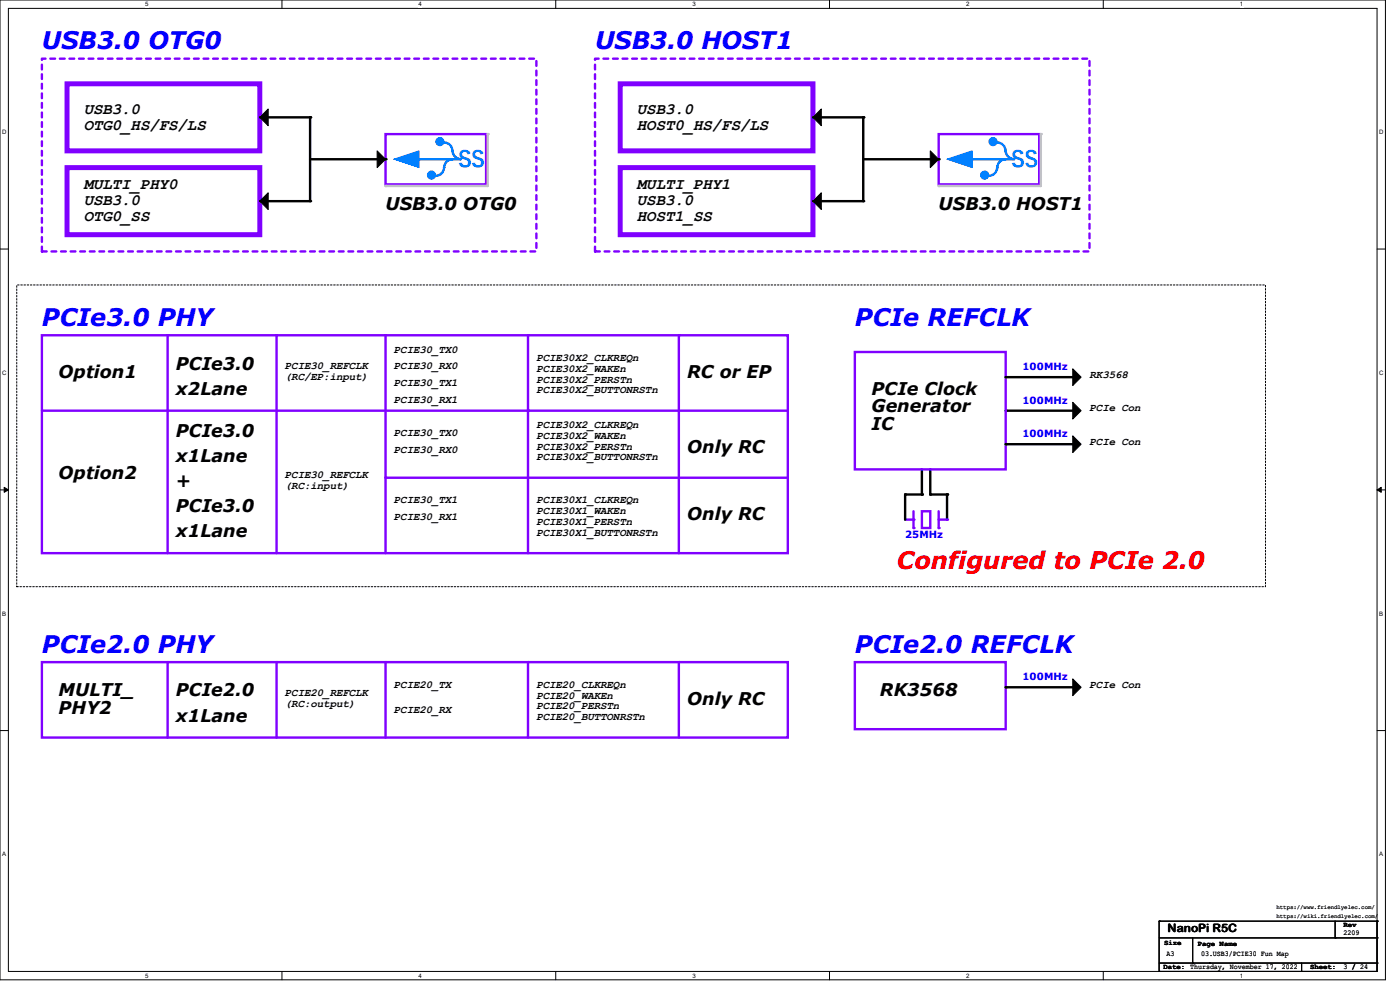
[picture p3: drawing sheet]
<svg xmlns="http://www.w3.org/2000/svg" width="297mm" height="210mm" viewBox="0 0 297 210" stroke-linecap="round" stroke-linejoin="round" font-family="sans-serif">
<path d="M0 0h293.9v207.9h-293.9zM1.8 1.8h290.3v204.3h-290.3z" fill="none" stroke="#000" stroke-width=".21"/>
<g fill="#fff">
<path d="M30.8 .2h.7v1.4h-.7z"/>
<path d="M30.8 206.2h.7v1.4h-.7z"/>
</g>
<path d="M59.8 0v1.8M59.8 206.1v1.8" fill="none" stroke="#000" stroke-width=".21"/>
<g fill="#fff">
<path d="M88.8 .2h.7v1.4h-.7z"/>
<path d="M88.8 206.2h.7v1.4h-.7z"/>
</g>
<path d="M117.9 0v1.8M117.9 206.1v1.8" fill="none" stroke="#000" stroke-width=".21"/>
<g fill="#fff">
<path d="M146.9 .2h.7v1.4h-.7z"/>
<path d="M146.9 206.2h.7v1.4h-.7z"/>
</g>
<path d="M176 0v1.8M176 206.1v1.8" fill="none" stroke="#000" stroke-width=".21"/>
<g fill="#fff">
<path d="M205 .2h.7v1.4h-.7z"/>
<path d="M205 206.2h.7v1.4h-.7z"/>
</g>
<path d="M234.1 0v1.8M234.1 206.1v1.8" fill="none" stroke="#000" stroke-width=".21"/>
<g fill="#fff">
<path d="M263.1 .2h.6v1.4h-.6z"/>
<path d="M263.1 206.2h.6v1.4h-.6z"/>
<path d="M.5 27.3h.9v1.4h-.9z"/>
<path d="M292.6 27.3h.9v1.4h-.9z"/>
<path d="M.5 78.4h.9v1.4h-.9z"/>
<path d="M292.6 78.4h.9v1.4h-.9z"/>
</g>
<path d="M0 52.8h1.8M292.1 52.8h1.8" fill="none" stroke="#000" stroke-width=".21"/>
<g fill="#fff">
<path d="M.5 129.5h.8v1.4h-.8z"/>
<path d="M292.6 129.5h.8v1.4h-.8z"/>
</g>
<path d="M0 103.9h1.8M292.1 103.9h1.8" fill="none" stroke="#000" stroke-width=".21"/>
<path d="M.9 103.4l.9 .5-.9 .5zM292.1 103.9l.9-.5v1z" fill="#000" stroke="#000" stroke-width=".21"/>
<g fill="#fff">
<path d="M.5 180.5h.8v1.4h-.8z"/>
<path d="M292.6 180.5h.8v1.4h-.8z"/>
</g>
<path d="M0 155h1.8M292.1 155h1.8" fill="none" stroke="#000" stroke-width=".21"/>
<path d="M8.9 140.5h158.2v16h-158.2zM35.6 140.5v16" fill="none" stroke="#7f00ff" stroke-width=".51"/>
<circle cx="35.6" cy="140.5" r=".25" fill="#7f00ff"/>
<path d="M81.8 140.5v16" fill="none" stroke="#7f00ff" stroke-width=".51"/>
<circle cx="81.8" cy="140.5" r=".25" fill="#7f00ff"/>
<path d="M112 140.5v16" fill="none" stroke="#7f00ff" stroke-width=".51"/>
<circle cx="112" cy="140.5" r=".25" fill="#7f00ff"/>
<path d="M144 140.5v16" fill="none" stroke="#7f00ff" stroke-width=".51"/>
<circle cx="144" cy="140.5" r=".25" fill="#7f00ff"/>
<path d="M58.7 140.5v16" fill="none" stroke="#7f00ff" stroke-width=".51"/>
<circle cx="58.7" cy="140.5" r=".25" fill="#7f00ff"/>
<path d="M126.2 12.4h104.9v40.9h-104.9z" fill="none" stroke="#7f00ff" stroke-width=".51" stroke-dasharray="1 1"/>
<path d="M14.2 17.8h40.9v14.2h-40.9z" fill="none" stroke="#7f00ff" stroke-width="1.1"/>
<circle cx="93.3" cy="30" r=".87" fill="#007fff" stroke="#007fff" stroke-width=".21"/>
<path d="M88.9 33.8h8.9M94.2 35.6a1.76 1.76 0 0 1-1.7 1.7M94.2 30.2a1.76 1.76 0 0 1 1.8 1.8M96 32a1.76 1.76 0 0 0 1.8 1.7M96 33.8a1.76 1.76 0 0 0-1.8 1.8" fill="none" stroke="#007fff" stroke-width=".51"/>
<path d="M81.8 28.4h21.3v10.7h-21.3z" fill="none" stroke="#7f00ff" stroke-width=".51"/>
<circle cx="88.9" cy="33.8" r=".25" fill="#007fff"/>
<path d="M83.6 33.8l5.3-1.8v3.6l-5.3-1.8h1.7z" fill-rule="evenodd" fill="#007fff" stroke="#007fff" stroke-width=".21"/>
<path d="M103.5 28.4v11.1" fill="none" stroke="#c0c0c0" stroke-width=".51"/>
<circle cx="103.5" cy="28.4" r=".25" fill="#c0c0c0"/>
<path d="M81.8 39.5h21.7" fill="none" stroke="#c0c0c0" stroke-width=".51"/>
<circle cx="81.8" cy="39.5" r=".25" fill="#c0c0c0"/>
<path d="M131.6 17.8h40.9v14.2h-40.9zM14.2 35.6h40.9v14.2h-40.9z" fill="none" stroke="#7f00ff" stroke-width="1.1"/>
<path d="M55.1 24.9h10.7v17.8h-10.7M65.8 33.8h16" fill="none" stroke="#000" stroke-width=".51"/>
<g fill="#000">
<circle cx="65.8" cy="24.9" r=".25"/>
<circle cx="81.8" cy="33.8" r=".25"/>
<circle cx="65.8" cy="42.7" r=".25"/>
</g>
<g fill="#000" stroke="#000" stroke-width=".21">
<path d="M55.1 24.9l1.8-1.8v3.6z" fill-rule="evenodd"/>
<path d="M80 32l1.8 1.8-1.8 1.8z" fill-rule="evenodd"/>
<path d="M55.1 42.7l1.8-1.8v3.5z" fill-rule="evenodd"/>
</g>
<circle cx="210.7" cy="30" r=".87" fill="#007fff" stroke="#007fff" stroke-width=".21"/>
<path d="M206.2 33.8h8.9M211.5 35.6a1.76 1.76 0 0 1-1.7 1.7M211.6 30.2a1.76 1.76 0 0 1 1.7 1.8M213.4 32a1.76 1.76 0 0 0 1.7 1.7M213.4 33.8a1.76 1.76 0 0 0-1.8 1.8" fill="none" stroke="#007fff" stroke-width=".51"/>
<path d="M199.1 28.4h21.4v10.7h-21.4z" fill="none" stroke="#7f00ff" stroke-width=".51"/>
<circle cx="206.2" cy="33.8" r=".25" fill="#007fff"/>
<path d="M200.9 33.8l5.3-1.8v3.6l-5.3-1.8h1.8z" fill-rule="evenodd" fill="#007fff" stroke="#007fff" stroke-width=".21"/>
<path d="M220.8 28.4v11.1" fill="none" stroke="#c0c0c0" stroke-width=".51"/>
<circle cx="220.8" cy="28.4" r=".25" fill="#c0c0c0"/>
<path d="M199.1 39.5h21.7" fill="none" stroke="#c0c0c0" stroke-width=".51"/>
<circle cx="199.1" cy="39.5" r=".25" fill="#c0c0c0"/>
<path d="M131.6 35.6h40.9v14.2h-40.9z" fill="none" stroke="#7f00ff" stroke-width="1.1"/>
<path d="M172.5 24.9h10.6v17.8h-10.6M183.1 33.8h16M197.4 99.6v5.3M213.4 87.1h14.2M213.4 145.8h14.2" fill="none" stroke="#000" stroke-width=".51"/>
<g fill="#000">
<circle cx="183.1" cy="24.9" r=".25"/>
<circle cx="199.1" cy="33.8" r=".25"/>
<circle cx="183.1" cy="42.7" r=".25"/>
<circle cx="213.4" cy="87.1" r=".25"/>
<circle cx="197.4" cy="104.9" r=".25"/>
<circle cx="213.4" cy="145.8" r=".25"/>
</g>
<g fill="#000" stroke="#000" stroke-width=".21">
<path d="M172.5 24.9l1.7-1.8v3.6z" fill-rule="evenodd"/>
<path d="M197.4 32l1.7 1.8-1.7 1.8z" fill-rule="evenodd"/>
<path d="M172.5 42.7l1.7-1.8v3.5z" fill-rule="evenodd"/>
<path d="M227.6 144l1.8 1.8-1.8 1.8z" fill-rule="evenodd"/>
</g>
<path d="M8.9 12.4h104.9v40.9h-104.9z" fill="none" stroke="#7f00ff" stroke-width=".51" stroke-dasharray="1 1"/>
<path d="M192 110.2h1.8M181.4 140.5h32v14.2h-32z" fill="none" stroke="#7f00ff" stroke-width=".51"/>
<g fill="#007fff" stroke="#007fff" stroke-width=".21">
<circle cx="91.5" cy="37.1" r=".87"/>
<circle cx="208.9" cy="37.1" r=".87"/>
</g>
<circle cx="193.8" cy="110.2" r=".25" fill="#7f00ff"/>
<path d="M193.8 108.5v3.5" fill="none" stroke="#7f00ff" stroke-width=".51"/>
<circle cx="193.8" cy="112" r=".25" fill="#7f00ff"/>
<path d="M195.6 99.6v5.3h-3.6v5.3M197.4 104.9h3.5v5.3" fill="none" stroke="#000" stroke-width=".51"/>
<g fill="#000">
<circle cx="192" cy="104.9" r=".25"/>
<circle cx="195.6" cy="104.9" r=".25"/>
<circle cx="200.9" cy="104.9" r=".25"/>
</g>
<path d="M195.6 108.5h1.8v3.5h-1.8zM199.1 110.2h1.8" fill="none" stroke="#7f00ff" stroke-width=".51"/>
<circle cx="200.9" cy="110.2" r=".25" fill="#7f00ff"/>
<path d="M199.1 108.5v3.5" fill="none" stroke="#7f00ff" stroke-width=".51"/>
<circle cx="199.1" cy="112" r=".25" fill="#7f00ff"/>
<path d="M144 71.1v46.2" fill="none" stroke="#7f00ff" stroke-width=".51"/>
<circle cx="144" cy="71.1" r=".25" fill="#7f00ff"/>
<path d="M35.6 71.1v46.2" fill="none" stroke="#7f00ff" stroke-width=".51"/>
<circle cx="35.6" cy="71.1" r=".25" fill="#7f00ff"/>
<path d="M8.9 87.1h103.1" fill="none" stroke="#7f00ff" stroke-width=".51"/>
<circle cx="112" cy="87.1" r=".25" fill="#7f00ff"/>
<path d="M8.9 71.1h158.2v46.2h-158.2zM81.8 71.1v46.2" fill="none" stroke="#7f00ff" stroke-width=".51"/>
<circle cx="81.8" cy="71.1" r=".25" fill="#7f00ff"/>
<path d="M112 87.1h55.1" fill="none" stroke="#7f00ff" stroke-width=".51"/>
<circle cx="112" cy="87.1" r=".25" fill="#7f00ff"/>
<path d="M112 71.1v46.2" fill="none" stroke="#7f00ff" stroke-width=".51"/>
<circle cx="112" cy="71.1" r=".25" fill="#7f00ff"/>
<path d="M81.8 101.3h85.3" fill="none" stroke="#7f00ff" stroke-width=".51"/>
<circle cx="81.8" cy="101.3" r=".25" fill="#7f00ff"/>
<path d="M58.7 71.1v46.2" fill="none" stroke="#7f00ff" stroke-width=".51"/>
<circle cx="58.7" cy="71.1" r=".25" fill="#7f00ff"/>
<path d="M181.4 74.7h32v24.9h-32z" fill="none" stroke="#7f00ff" stroke-width=".51"/>
<path d="M213.4 94.2h14.2M213.4 80h14.2" fill="none" stroke="#000" stroke-width=".51"/>
<g fill="#000">
<circle cx="213.4" cy="94.2" r=".25"/>
<circle cx="213.4" cy="80" r=".25"/>
</g>
<g fill="#000" stroke="#000" stroke-width=".21">
<path d="M227.6 92.5l1.8 1.7-1.8 1.8z" fill-rule="evenodd"/>
<path d="M227.6 78.2l1.8 1.8-1.8 1.8z" fill-rule="evenodd"/>
<path d="M227.6 85.3l1.8 1.8-1.8 1.8z" fill-rule="evenodd"/>
</g>
<path d="M3.6 60.5h264.9v64h-264.9z" fill="none" stroke="#000" stroke-width=".21" stroke-dasharray=".3 .3"/>
<g fill="none" stroke="#000" stroke-width=".21">
<path d="M245.9 195.4h.1M245.9 199h46.2M245.9 195.4v10.7M245.9 195.4h46.2M253 199v5.3M283.3 199h.1M283.3 195.4v3.6M292.1 199h.1M292.1 195.4h.1M292.1 195.4v10.7h-46.2M245.9 206.1h.1M245.9 204.3h46.2"/>
<path d="M253 204.3h.1M256.6 204.3h.1M276.1 206.1h.1M276.1 204.3v1.8M292.1 204.3h.1"/>
</g>
<g font-size="5.1" fill="#00f">
<text x="8.9" y="10.5">USB3.0 OTG0</text>
<text x="126.2" y="10.5">USB3.0 HOST1</text>
<text x="8.9" y="69.1">PCIe3.0 PHY</text>
<text x="181.4" y="69.1">PCIe REFCLK</text>
<text x="8.9" y="138.5">PCIe2.0 PHY</text>
<text x="181.4" y="138.5">PCIe2.0 REFCLK</text>
</g>
<g font-size="5.1" fill="#007fff">
<text x="97.2" y="35.3">SS</text>
<text x="214.6" y="35.3">SS</text>
</g>
<text font-size="5.1" fill="#f00" x="190.2" y="120.7">Configured to PCIe 2.0</text>
<g font-size="3.7">
<text x="81.8" y="44.6">USB3.0 OTG0</text>
<text x="199.1" y="44.6">USB3.0 HOST1</text>
<text x="12.4" y="80.2">Option1</text>
<text x="37.3" y="83.7">x2Lane</text>
<text x="37.3" y="78.4">PCIe3.0</text>
<text x="145.8" y="80.2">RC or EP</text>
<text x="184.9" y="83.7">PCIe Clock</text>
<text x="184.9" y="87.5">Generator</text>
<text x="37.3" y="92.6">PCIe3.0</text>
<text x="184.9" y="91.2">IC</text>
<text x="12.4" y="101.5">Option2</text>
<text x="37.3" y="98">x1Lane</text>
<text x="145.8" y="96.2">Only RC</text>
<text x="37.3" y="103.3">+</text>
<text x="37.3" y="114">x1Lane</text>
<text x="37.3" y="108.6">PCIe3.0</text>
<text x="145.8" y="110.4">Only RC</text>
<text x="12.4" y="147.7">MULTI_</text>
<text x="37.3" y="147.7">PCIe2.0</text>
<text x="145.8" y="149.5">Only RC</text>
<text x="186.7" y="147.7">RK3568</text>
<text x="12.4" y="151.5">PHY2</text>
<text x="37.3" y="153.1">x1Lane</text>
</g>
<g font-size="3.3">
<text x="17.8" y="24.2">USB3.0</text>
<text x="17.8" y="27.5">OTG0_HS/FS/LS</text>
<text x="135.1" y="24.2">USB3.0</text>
<text x="135.1" y="27.5">HOST0_HS/FS/LS</text>
<text x="17.8" y="40.2">MULTI_PHY0</text>
<text x="135.1" y="40.2">MULTI_PHY1</text>
<text x="17.8" y="43.5">USB3.0</text>
<text x="17.8" y="46.9">OTG0_SS</text>
<text x="135.1" y="43.5">USB3.0</text>
<text x="135.1" y="46.9">HOST1_SS</text>
</g>
<text font-size="2.5" x="247.7" y="197.7">NanoPi R5C</text>
<g font-size="2.3">
<text x="83.6" y="74.8">PCIE30_TX0</text>
<text x="113.8" y="76.6">PCIE30X2_CLKREQn</text>
<text x="60.5" y="78.4">PCIE30_REFCLK</text>
<text x="60.5" y="80.6">(RC/EP:input)</text>
<text x="83.6" y="78.4">PCIE30_RX0</text>
<text x="83.6" y="81.9">PCIE30_TX1</text>
<text x="113.8" y="78.9">PCIE30X2_WAKEn</text>
<text x="113.8" y="81.2">PCIE30X2_PERSTn</text>
<text x="113.8" y="83.4">PCIE30X2_BUTTONRSTn</text>
<text x="231.1" y="80.1">RK3568</text>
<text x="83.6" y="85.5">PCIE30_RX1</text>
<text x="231.1" y="87.2">PCIe Con</text>
<text x="83.6" y="92.6">PCIE30_TX0</text>
<text x="113.8" y="90.8">PCIE30X2_CLKREQn</text>
<text x="113.8" y="93.1">PCIE30X2_WAKEn</text>
<text x="113.8" y="95.4">PCIE30X2_PERSTn</text>
<text x="231.1" y="94.4">PCIe Con</text>
<text x="60.5" y="101.5">PCIE30_REFCLK</text>
<text x="83.6" y="96.1">PCIE30_RX0</text>
<text x="113.8" y="97.7">PCIE30X2_BUTTONRSTn</text>
<text x="60.5" y="103.8">(RC:input)</text>
<text x="83.6" y="106.8">PCIE30_TX1</text>
<text x="113.8" y="106.8">PCIE30X1_CLKREQn</text>
<text x="83.6" y="110.4">PCIE30_RX1</text>
<text x="113.8" y="109.1">PCIE30X1_WAKEn</text>
<text x="113.8" y="111.4">PCIE30X1_PERSTn</text>
<text x="113.8" y="113.7">PCIE30X1_BUTTONRSTn</text>
<text x="60.5" y="147.7">PCIE20_REFCLK</text>
<text x="60.5" y="150">(RC:output)</text>
<text x="83.6" y="145.9">PCIE20_TX</text>
<text x="113.8" y="145.9">PCIE20_CLKREQn</text>
<text x="113.8" y="148.2">PCIE20_WAKEn</text>
<text x="231.1" y="145.9">PCIe Con</text>
<text x="83.6" y="151.3">PCIE20_RX</text>
<text x="113.8" y="150.5">PCIE20_PERSTn</text>
<text x="113.8" y="152.8">PCIE20_BUTTONRSTn</text>
</g>
<g font-size="2.1" fill="#00f">
<text x="216.9" y="78.6">100MHz</text>
<text x="216.9" y="85.7">100MHz</text>
<text x="216.9" y="92.8">100MHz</text>
<text x="192" y="114.1">25MHz</text>
<text x="216.9" y="144.4">100MHz</text>
</g>
<g font-size="1.6">
<text x="285" y="196.7">Rev</text>
<text x="247" y="200.6">Size</text>
<text x="247.5" y="202.9">A3</text>
<text x="254.1" y="200.7">Page Name</text>
<text x="254.8" y="202.9">03.USB3/PCIE30 Fun Map</text>
<text x="285" y="198.4">2209</text>
<text x="246.8" y="205.6">Date: Thursday, November 17, 2022</text>
<text x="277.9" y="205.6">Sheet:</text>
<text x="285" y="205.5">3 / 24</text>
</g>
<g font-size="1.3">
<text x="30.8" y="1.3">5</text>
<text x="88.8" y="1.3">4</text>
<text x="146.9" y="1.3">3</text>
<text x="205" y="1.3">2</text>
<text x="263.1" y="1.3">1</text>
<text x=".5" y="28.4">D</text>
<text x="292.6" y="28.4">D</text>
<text x=".5" y="79.5">C</text>
<text x="292.6" y="79.5">C</text>
<text x=".5" y="130.6">B</text>
<text x="292.6" y="130.6">B</text>
<text x=".5" y="181.7">A</text>
<text x="292.6" y="181.7">A</text>
<text x="30.8" y="207.4">5</text>
<text x="88.8" y="207.4">4</text>
<text x="146.9" y="207.4">3</text>
<text x="205" y="207.4">2</text>
<text x="263.1" y="207.4">1</text>
</g>
<g font-size="1.2">
<text x="270.8" y="194.6">https://wiki.friendlyelec.com/</text>
<text x="270.8" y="192.9">https://www.friendlyelec.com/</text>
</g>
</svg>
